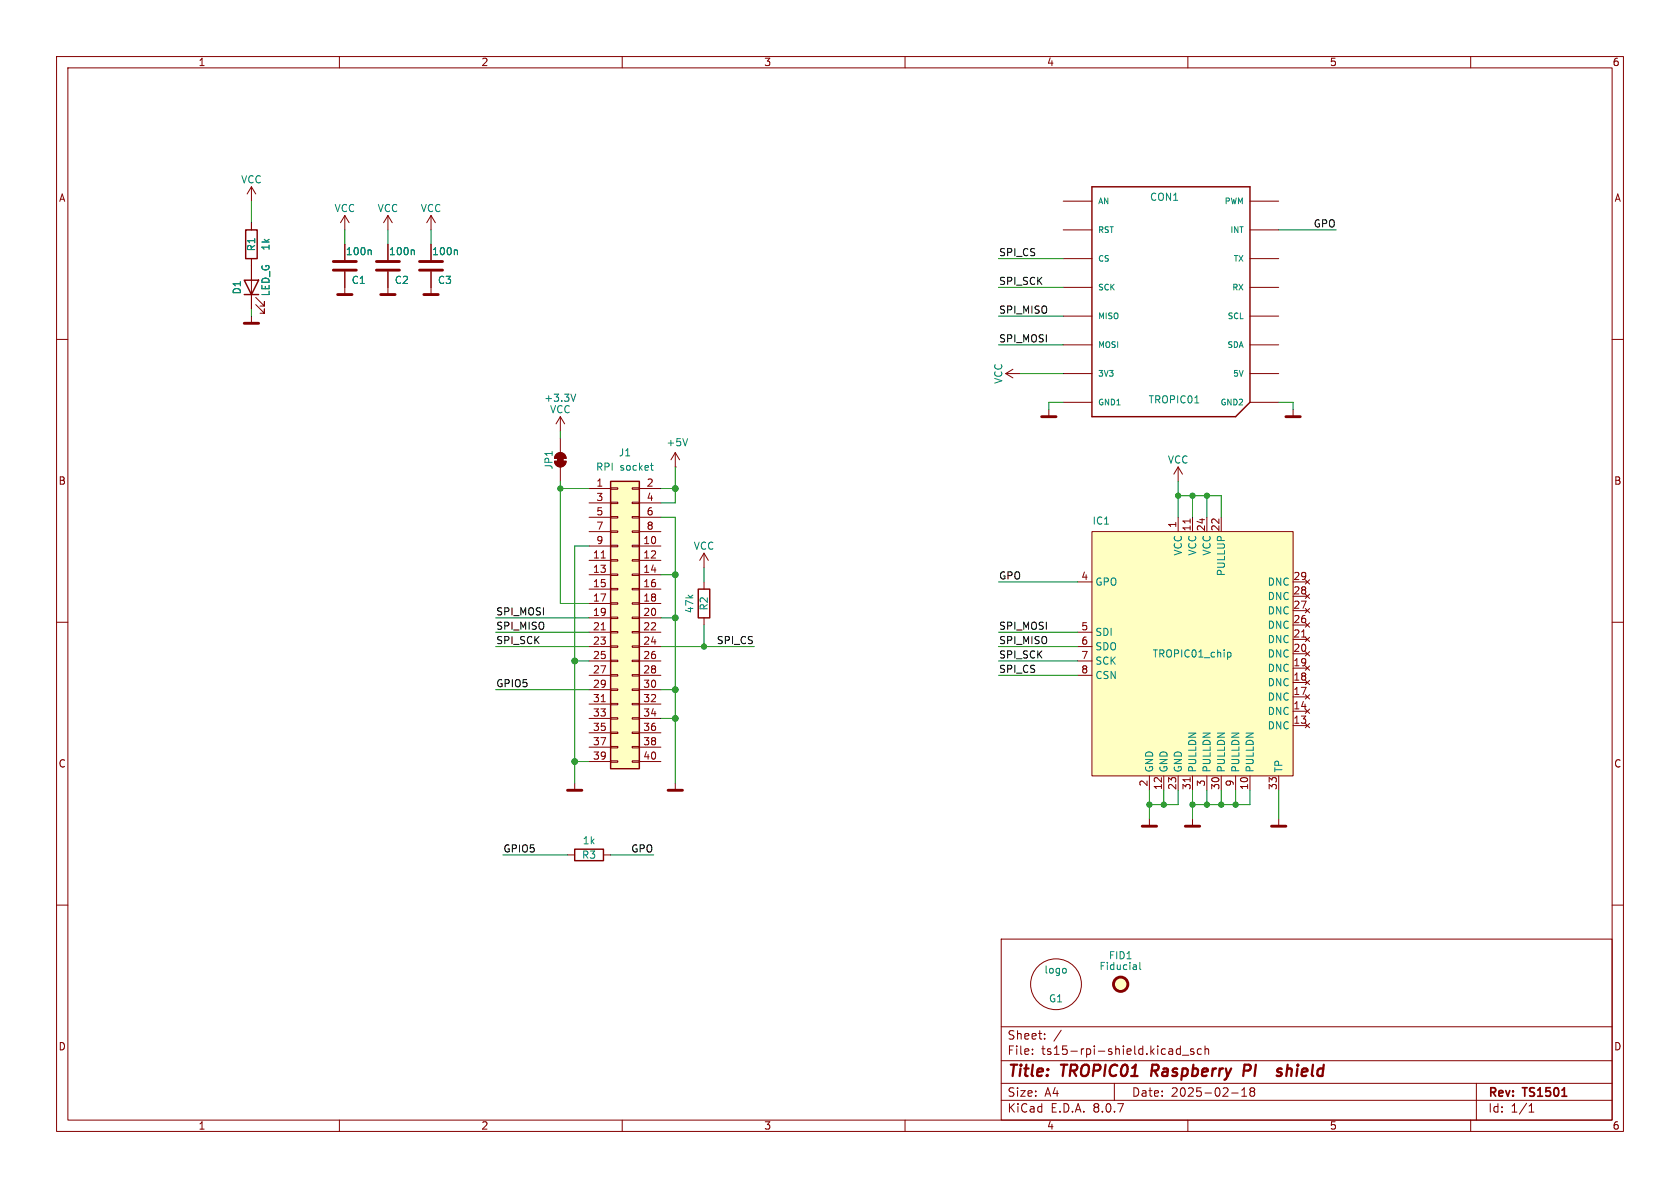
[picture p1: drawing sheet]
<svg xmlns="http://www.w3.org/2000/svg" width="297mm" height="210mm" viewBox="0 0 297 210" stroke-linecap="round" stroke-linejoin="round" font-family="sans-serif">
<g fill="none" stroke="#840000" stroke-width=".18">
<path d="M10 10h277v190h-277zM12 12h273v186h-273zM60 10v2M110 10v2M160 10v2M210 10v2M260 10v2M44.4 33v2.6M44.4 39.4v1.2M44.4 33l-.7 1.3M44.4 33l.8 1.3M76.2 38.1l-.8 1.3"/>
<path d="M76.2 38.1v2.5M76.2 38.1l.8 1.3M44.4 45.7v1.3M44.4 55.9v1.3M76.2 43.2v2.8M76.2 48v4.1M10 60h2M177.8 66l1.3 .8M177.8 66h2.5M179.1 65.3l-1.3 .7M185.4 72.4v1.3M285 60h2"/>
<path d="M119.4 82.6h.1M119.4 80l-.8 1.3M119.4 80v2.6M119.4 80l.7 1.3M208.3 82.6l-.8 1.2M208.3 82.6v2.5M208.3 82.6l.7 1.2M10 110h2M285 110h2M101.6 138.4v1.3M119.4 138.4v1.3M100.3 151.1h1.3"/>
<path d="M106.7 151.1h1.2M10 160h2M177 166h108v32h-108zM285 160h2M60 198v2M110 198v2M160 198v2M177 194.5h108M177 191.5h108M177 187.5h108M177 181.5h108M182.5 186.3v.1"/>
<path d="M182.5 185.5v.1M184.7 183.6v.1M184.7 182.8v.1M187.6 182.1l-1.3 2M197 191.5v3M208.7 184.9v1.5M208.7 185.5l-.5-.1-.2 .3v.4l.1 .2h.6M209 186.5h1.2M210 198v2M211 185.5l-.3-.1-.2 .2v.2l.5 .2v.3h-.5M212.4 185.5l-.4-.1-.3 .3v.4l.1 .2h.6M213 185.5l.2-.1 .4 .1 .1 .9"/>
<path d="M213 184.9v1.5M217.7 193.2h1.2M219.5 193.8h.9M219.5 192.7l.5-.4v1.5M221.2 192.9l-.2 .3v.5l.2 .1 .5-.1 .1-.2-.1-.4-.2-.2M221.2 192.9l-.2-.2 .2-.4 .5 .1 .1 .2-.3 .3M221.2 192.9h.3M260 198v2M261 191.5v6.5M270.3 196.6h.9M270.3 195.5l.4-.4v1.5"/>
</g>
<path d="M203.7 188.2l-.2 2M220.8 188.2h-.8l-.2 2M220.9 189.2l-1 .1M226.6 189a.49 .49 0 0 0-.8 .3l.1 .1 .6 .2 .1 .3-.3 .3-.6-.1M227.6 188.2l-.2 2M228.3 189a.57 .57 0 0 0-.8 .1" fill="none" stroke="#840000" stroke-width=".4"/>
<path d="M43.4 40.6h2.1v5.1h-2.1zM101.6 150.1h5.1v2h-5.1z" fill="none" stroke="#840000" stroke-width=".25"/>
<path d="M43.2 57.2h2.5M74.2 46.2h4M74.2 47.8h4M74.9 52.1h2.6M184.1 73.7h2.6M100.3 139.7h2.6M118.1 139.7h2.5" fill="none" stroke="#840000" stroke-width=".51"/>
<path d="M80.7 44.2l.2 .2v.6M121.6 77.5l-.5 1.3" fill="none" stroke="#008484" stroke-width=".18"/>
<path d="M193 94h35.6v43.2h-35.6z" fill="#ffffc2"/>
<g fill="none" stroke="#840000" stroke-width=".18">
<path d="M188 35.6h5M221 35.6h5.1M68.6 43.2v2.8M68.6 48v2.8M188 55.9h5M188 50.8h5M188 45.7h5M188 40.6h5M221 55.9h5.1M221 50.8h5.1M221 45.7h5.1M221 40.6h5.1"/>
<path d="M188 66h5M188 61h5M188 71.1h5M221 66h5.1M221 61h5.1M221 71.1h5.1M228.6 72.4v1.3M193 94h35.6v43.2h-35.6zM208.3 91.4v2.6M210.4 91.7v.8M210.8 91.4v2.6M213.4 91.4v2.6"/>
<path d="M215.9 91.4v2.6M190.5 102.9h2.5M190.5 111.8h2.5M190.5 114.3h2.5M190.5 116.8h2.5M190.5 119.4h2.5M228.6 118.1h2.5M228.6 115.6h2.5M228.6 113h2.5M228.6 110.5h2.5M228.6 108h2.5M228.6 105.4h2.5"/>
<path d="M228.6 102.9h2.5M230.1 112.6h.7M230.8 117.7l.7 .8M230.8 115.2l.7 .8M230.8 112.6l.7 .8M230.8 110.1l.7 .8M230.8 107.6l.7 .7M230.8 105l.7 .8M230.8 102.5l.7 .8M231.5 117.7l-.7 .8M231.5 115.2l-.7 .8M231.5 112.6l-.7 .8"/>
<path d="M231.5 110.1l-.7 .8M231.5 107.6l-.7 .7M231.5 105l-.7 .8M231.5 102.5l-.7 .8M203.2 137.2v2.5M205.7 137.2v2.5M208.3 137.2v2.5M210.4 137.5v.7M210.8 137.2v2.5M213.4 137.2v2.5M215.9 137.2v2.5M218.4 137.2v2.5"/>
<path d="M221 137.2v2.5M226.1 137.2v2.5M228.6 128.3h2.5M228.6 125.7h2.5M228.6 123.2h2.5M228.6 120.7h2.5M230.8 127.9l.7 .8M230.8 125.3l.7 .8M230.8 122.8l.7 .8M230.8 120.3l.7 .7M231.5 127.9l-.7 .8M231.5 125.3l-.7 .8"/>
<path d="M231.5 122.8l-.7 .8M231.5 120.3l-.7 .7M203.2 144.8v1.3M210.8 144.8v1.3M226.1 144.8v1.3"/>
<circle cx="186.7" cy="174" r="4.5"/>
</g>
<path d="M73.1 44.2l.1 .2v.6M211.2 71.2h.7M217 115.4l.4-.1 .2 .2-.1 .6h-.5M188.4 171.2l.1 .2-.1 .6M200.8 170.6l.1 .8M200.9 171.3l-.1 .1M200.9 170.9h-.1M201.5 170.1v1.1l.2 .2" fill="none" stroke="#008484" stroke-width=".18"/>
<g fill="none" stroke="#840000" stroke-width=".51">
<path d="M66.5 46.2h4.1M66.5 47.8h4.1M227.3 73.7h2.6M201.9 146.1h2.6M209.5 146.1h2.6M224.8 146.1h2.5"/>
<circle cx="198.1" cy="174" r="1.27"/>
</g>
<path d="M193 33h28v38.1l-2.6 2.6h-25.4z" fill="none" stroke="#840000" stroke-width=".25"/>
<circle cx="198.1" cy="174" r="1.27" fill="#ffffc2" stroke="#ffffc2" stroke-width=".18"/>
<path d="M107.9 85.1h5.1v50.8h-5.1z" fill="#ffffc2"/>
<g fill="none" stroke="#840000" stroke-width=".18">
<path d="M44.4 39.4v1.2M61 38.1v2.5M61 38.1l-.8 1.3M61 38.1l.7 1.3M68.6 38.1v2.5M68.6 38.1l-.8 1.3M68.6 38.1l.7 1.3M44.4 45.7v8.9M45.2 53.8l1.5 1.6v-.8v.8h-.7M45.2 52.6l1.5 1.5v-.8v.8h-.7M61 43.2v2.8M61 48v4.1"/>
<path d="M68.6 43.2v2.8M68.6 48v4.1M76.2 43.2v2.8M76.2 48v2.8M99.1 73.7v2.5M99.1 77.5v2.5M99.1 73.7l-.8 1.2M99.1 73.7l.7 1.2M98 81.5h2.1a1.02 1.02 0 0 1-1 1 1.02 1.02 0 0 1-1.1-1zM98.3 80.3a1.02 1.02 0 0 1 1.1-.2 1.02 1.02 0 0 1 .7 .9h-2.1zM99.1 82.6v2.5M104.1 86.4h3.8"/>
<path d="M104.1 96.5h3.8M104.1 99.1h3.8M104.1 88.9h3.8M104.1 91.4h3.8M104.1 94h3.8M106.3 98.6h.7M107.9 98.9h1.3v.3h-1.3zM107.9 96.4h1.3v.2h-1.3zM107.9 93.9h1.3v.2h-1.3zM107.9 91.3h1.3v.3h-1.3zM107.9 88.8h1.3v.2h-1.3zM107.9 86.2h1.3v.3h-1.3z"/>
<path d="M111.8 98.9h1.2v.3h-1.2zM111.8 96.4h1.2v.2h-1.2zM111.8 93.9h1.2v.2h-1.2zM111.8 91.3h1.2v.3h-1.2zM111.8 88.8h1.2v.2h-1.2zM111.8 86.2h1.2v.3h-1.2zM113 86.4h3.8M113 96.5h3.8M113 99.1h3.8M113 88.9h3.8M113 91.4h3.8M113 94h3.8"/>
<path d="M124.5 97.8l-.8 1.3M124.5 97.8v2.5M124.5 97.8l.7 1.3M104.1 101.6h3.8M104.1 104.1h3.8M104.1 106.7h3.8M104.1 109.2h3.8M104.1 111.8h3.8M104.1 114.3h3.8M104.1 116.8h3.8M104.1 119.4h3.8M106.3 111.3h.7"/>
<path d="M107.9 119.3h1.3v.2h-1.3zM107.9 116.7h1.3v.3h-1.3zM107.9 114.2h1.3v.2h-1.3zM107.9 111.6h1.3v.3h-1.3zM107.9 109.1h1.3v.2h-1.3zM107.9 106.6h1.3v.2h-1.3zM107.9 104h1.3v.3h-1.3zM107.9 101.5h1.3v.2h-1.3zM111.8 119.3h1.2v.2h-1.2zM111.8 116.7h1.2v.3h-1.2zM111.8 114.2h1.2v.2h-1.2zM111.8 111.6h1.2v.3h-1.2z"/>
<path d="M111.8 109.1h1.2v.2h-1.2zM111.8 106.6h1.2v.2h-1.2zM111.8 104h1.2v.3h-1.2zM111.8 101.5h1.2v.2h-1.2zM113 101.6h3.8M113 104.1h3.8M113 106.7h3.8M113 109.2h3.8M113 111.8h3.8M113 114.3h3.8M113 116.8h3.8M113 119.4h3.8"/>
<path d="M124.5 102.9v1.2M124.5 109.2v1.3M104.1 121.9h3.8M104.1 124.5h3.8M104.1 127h3.8M104.1 129.5h3.8M104.1 132.1h3.8M104.1 134.6h3.8M106.3 124h.7M107.9 134.5h1.3v.2h-1.3zM107.9 132h1.3v.2h-1.3zM107.9 129.4h1.3v.3h-1.3z"/>
<path d="M107.9 126.9h1.3v.2h-1.3zM107.9 124.3h1.3v.3h-1.3zM107.9 121.8h1.3v.2h-1.3zM111.8 134.5h1.2v.2h-1.2zM111.8 132h1.2v.2h-1.2zM111.8 129.4h1.2v.3h-1.2zM111.8 126.9h1.2v.2h-1.2zM111.8 124.3h1.2v.3h-1.2zM111.8 121.8h1.2v.2h-1.2zM113 121.9h3.8M113 124.5h3.8M113 127h3.8"/>
<path d="M113 129.5h3.8M113 132.1h3.8M113 134.6h3.8"/>
</g>
<path d="M43.2 49.5h2.5l-1.3 2.6zM43.2 52.1h2.5M107.9 85.1h5.1v50.8h-5.1zM123.4 104.1h2.1v5.1h-2.1z" fill="none" stroke="#840000" stroke-width=".25"/>
<path d="M65.4 44.2l.2 .2v.6M73.1 44.2l.1 .2v.6M80.7 44.2l.2 .2v.6M115 82.3h.5M115.2 83.1h.3" fill="none" stroke="#008484" stroke-width=".18"/>
<g fill="#840000" stroke="#840000" stroke-width=".18">
<path d="M98.6 80.8h1v1h-1z"/>
<path d="M98 81.5h2.1a1.02 1.02 0 0 1-1 1 1.02 1.02 0 0 1-1.1-1z"/>
<path d="M98.3 80.3a1.02 1.02 0 0 1 1.1-.2 1.02 1.02 0 0 1 .7 .9h-2.1z"/>
</g>
<path d="M58.9 46.2h4.1M58.9 47.8h4.1M59.7 52.1h2.5M67.3 52.1h2.5" fill="none" stroke="#840000" stroke-width=".51"/>
<path d="M101.8 69.7l-.4 1.2" fill="none" stroke="#0000c2" stroke-width=".18"/>
<g fill="none" stroke="#008400" stroke-width=".18">
<path d="M44.4 35.6v3.8M44.4 54.6v1.3M61 40.6v2.6M68.6 40.6v2.6M76.2 40.6v2.6M176.5 50.8h11.5M176.5 55.9h11.5M176.5 45.7h11.5M226.1 40.6h10.1M99.1 76.2v1.3M176.5 61h11.5M180.3 66h7.7"/>
<path d="M188 71.1h-2.6v1.3M226.1 71.1h2.5v1.3M99.1 86.4h5M99.1 85.1v21.6h5M104.1 96.5h-2.5v41.9M116.8 91.4h2.6v47M116.8 86.4h2.6M119.4 82.6v6.3h-2.6M208.3 87.6h7.6v3.8M208.3 85.1v6.3M210.8 87.6v3.8M213.4 87.6v3.8"/>
<path d="M87.6 109.2h16.5M87.6 114.3h16.5M87.6 111.8h16.5M101.6 116.8h2.5M116.8 109.2h2.6M116.8 114.3h16.5M116.8 101.6h2.6M124.5 100.3v2.6M124.5 110.5v3.8M176.5 114.3h14M176.5 102.9h14M176.5 111.8h14"/>
<path d="M176.5 116.8h14M176.5 119.4h14M87.6 121.9h16.5M101.6 134.6h2.5M116.8 127h2.6M116.8 121.9h2.6M203.2 139.7v5.1M205.7 139.7v2.5M208.3 139.7v2.5h-5.1M210.8 139.7v5.1M213.4 139.7v2.5M215.9 139.7v2.5"/>
<path d="M218.4 139.7v2.5M221 139.7v2.5h-10.2M226.1 139.7v5.1M88.9 151.1h11.4M107.9 151.1h7.7"/>
</g>
<g fill="#008400" stroke="#008400" stroke-width=".18">
<circle cx="119.4" cy="101.6" r=".51"/>
<circle cx="119.4" cy="109.2" r=".51"/>
<circle cx="124.5" cy="114.3" r=".46"/>
<circle cx="119.4" cy="86.4" r=".51"/>
<circle cx="208.3" cy="87.6" r=".46"/>
<circle cx="210.8" cy="87.6" r=".46"/>
<circle cx="218.4" cy="142.2" r=".46"/>
<circle cx="213.4" cy="87.6" r=".46"/>
<circle cx="119.4" cy="121.9" r=".51"/>
<circle cx="119.4" cy="127" r=".51"/>
<circle cx="101.6" cy="116.8" r=".51"/>
<circle cx="101.6" cy="134.6" r=".51"/>
<circle cx="99.1" cy="86.4" r=".46"/>
<circle cx="210.8" cy="142.2" r=".46"/>
<circle cx="205.7" cy="142.2" r=".46"/>
<circle cx="213.4" cy="142.2" r=".46"/>
<circle cx="215.9" cy="142.2" r=".46"/>
<circle cx="203.2" cy="142.2" r=".46"/>
</g>
<g font-size="2.8" fill="#840000">
<text x="178" y="190.9">Title:</text>
<text x="187.7" y="190.9">TROPIC01</text>
<text x="204.4" y="190.9">Raspberry</text>
<text x="221.4" y="190.9">PI</text>
<text x="229" y="190.9">shield</text>
</g>
<g font-size="2.1" fill="#840000">
<text x="178" y="184">Sheet:</text>
<text x="178" y="186.7">File:</text>
<text x="184.1" y="186.7">ts15-rpi-shield.kicad_sch</text>
<text x="178" y="196.9">KiCad</text>
<text x="178" y="194.1">Size:</text>
<text x="184.7" y="194.1">A4</text>
<text x="185.7" y="196.9">E.D.A.</text>
<text x="193.3" y="196.9">8.0.7</text>
<text x="200" y="194.1">Date:</text>
<text x="207" y="194.1">2025-02-18</text>
<text x="263" y="194.3">Rev:</text>
<text x="263" y="196.9">Id:</text>
<text x="267.1" y="196.9">1/1</text>
<text x="269.4" y="194.3">TS1501</text>
</g>
<g font-size="1.8" fill="#840000">
<text x="35" y="11.9">1</text>
<text x="85" y="11.9">2</text>
<text x="135" y="11.9">3</text>
<text x="185" y="11.9">4</text>
<text x="235" y="11.9">5</text>
<text x="285" y="11.9">6</text>
<text x="10.3" y="35.9">A</text>
<text x="285.3" y="35.9">A</text>
<text x="10.3" y="85.9">B</text>
<text x="105.3" y="86.1">1</text>
<text x="105.3" y="88.6">3</text>
<text x="114.2" y="86.1">2</text>
<text x="114.2" y="88.6">4</text>
<text x="285.3" y="85.9">B</text>
<text x="105.3" y="91.2">5</text>
<text x="105.3" y="93.7">7</text>
<text x="114.2" y="91.2">6</text>
<text x="114.2" y="93.7">8</text>
<text x="208" y="93.4" transform="rotate(-90 208 93.4)">1</text>
<text x="210.6" y="94" transform="rotate(-90 210.6 94)">11</text>
<text x="213.1" y="94" transform="rotate(-90 213.1 94)">24</text>
<text x="215.6" y="94" transform="rotate(-90 215.6 94)">22</text>
<text x="104.7" y="98.8">11</text>
<text x="104.7" y="101.3">13</text>
<text x="105.3" y="96.3">9</text>
<text x="113.6" y="96.3">10</text>
<text x="113.6" y="98.8">12</text>
<text x="113.6" y="101.3">14</text>
<text x="104.7" y="103.9">15</text>
<text x="104.7" y="106.4">17</text>
<text x="113.6" y="103.9">16</text>
<text x="113.6" y="106.4">18</text>
<text x="191.1" y="102.6">4</text>
<text x="228.6" y="107.7">27</text>
<text x="228.6" y="105.2">28</text>
<text x="228.6" y="102.6">29</text>
<text x="104.7" y="109">19</text>
<text x="104.7" y="111.5">21</text>
<text x="113.6" y="109">20</text>
<text x="113.6" y="111.5">22</text>
<text x="191.1" y="111.5">5</text>
<text x="228.6" y="112.8">21</text>
<text x="228.6" y="110.2">26</text>
<text x="104.7" y="114">23</text>
<text x="104.7" y="116.6">25</text>
<text x="104.7" y="119.1">27</text>
<text x="113.6" y="114">24</text>
<text x="113.6" y="116.6">26</text>
<text x="113.6" y="119.1">28</text>
<text x="191.1" y="114">6</text>
<text x="191.1" y="116.6">7</text>
<text x="191.1" y="119.1">8</text>
<text x="228.6" y="117.9">19</text>
<text x="228.6" y="115.3">20</text>
<text x="104.7" y="121.7">29</text>
<text x="104.7" y="124.2">31</text>
<text x="113.6" y="121.7">30</text>
<text x="113.6" y="124.2">32</text>
<text x="228.6" y="125.5">14</text>
<text x="228.6" y="122.9">17</text>
<text x="228.6" y="120.4">18</text>
<text x="104.7" y="126.7">33</text>
<text x="104.7" y="129.3">35</text>
<text x="104.7" y="131.8">37</text>
<text x="113.6" y="126.7">34</text>
<text x="113.6" y="129.3">36</text>
<text x="113.6" y="131.8">38</text>
<text x="228.6" y="128">13</text>
<text x="10.3" y="135.9">C</text>
<text x="104.7" y="134.4">39</text>
<text x="113.6" y="134.4">40</text>
<text x="285.3" y="135.9">C</text>
<text x="202.9" y="139.1" transform="rotate(-90 202.9 139.1)">2</text>
<text x="205.5" y="139.7" transform="rotate(-90 205.5 139.7)">12</text>
<text x="208" y="139.7" transform="rotate(-90 208 139.7)">23</text>
<text x="210.6" y="139.7" transform="rotate(-90 210.6 139.7)">31</text>
<text x="213.1" y="139.1" transform="rotate(-90 213.1 139.1)">3</text>
<text x="215.6" y="139.7" transform="rotate(-90 215.6 139.7)">30</text>
<text x="218.2" y="139.1" transform="rotate(-90 218.2 139.1)">9</text>
<text x="220.7" y="139.7" transform="rotate(-90 220.7 139.7)">10</text>
<text x="225.8" y="139.7" transform="rotate(-90 225.8 139.7)">33</text>
<text x="10.3" y="185.9">D</text>
<text x="285.3" y="185.9">D</text>
<text x="35" y="199.9">1</text>
<text x="85" y="199.9">2</text>
<text x="135" y="199.9">3</text>
<text x="185" y="199.9">4</text>
<text x="235" y="199.9">5</text>
<text x="285" y="199.9">6</text>
</g>
<g font-size="1.8" fill="#008484">
<text x="42.5" y="32.6">VCC</text>
<text x="203.2" y="35.7">CON1</text>
<text x="59" y="37.7">VCC</text>
<text x="66.7" y="37.7">VCC</text>
<text x="74.3" y="37.7">VCC</text>
<text x="45.3" y="44.5" transform="rotate(-90 45.3 44.5)">R1</text>
<text x="47.9" y="44.4" transform="rotate(-90 47.9 44.4)">1k</text>
<text x="61" y="45.3">100n</text>
<text x="68.7" y="45.3">100n</text>
<text x="76.3" y="45.3">100n</text>
<text x="42.8" y="52.1" transform="rotate(-90 42.8 52.1)">D1</text>
<text x="47.9" y="52.5" transform="rotate(-90 47.9 52.5)">LED_G</text>
<text x="62.1" y="50.4">C1</text>
<text x="69.7" y="50.4">C2</text>
<text x="77.3" y="50.4">C3</text>
<text x="177.4" y="68" transform="rotate(-90 177.4 68)">VCC</text>
<text x="203" y="71.5">TROPIC01</text>
<text x="97.1" y="73.3">VCC</text>
<text x="97.9" y="83.1" transform="rotate(-90 97.9 83.1)">JP1</text>
<text x="105.3" y="83.4">RPI</text>
<text x="109.3" y="80.9">J1</text>
<text x="109.6" y="83.4">socket</text>
<text x="117.7" y="79.1">+5V</text>
<text x="206.4" y="82.1">VCC</text>
<text x="193" y="92.9">IC1</text>
<text x="122.5" y="97.4">VCC</text>
<text x="209.1" y="98.3" transform="rotate(-90 209.1 98.3)">VCC</text>
<text x="211.7" y="98.3" transform="rotate(-90 211.7 98.3)">VCC</text>
<text x="214.2" y="98.3" transform="rotate(-90 214.2 98.3)">VCC</text>
<text x="216.8" y="101.9" transform="rotate(-90 216.8 101.9)">PULLUP</text>
<text x="193.5" y="103.7">GPO</text>
<text x="224" y="106.3">DNC</text>
<text x="224" y="103.7">DNC</text>
<text x="122.8" y="108.5" transform="rotate(-90 122.8 108.5)">47k</text>
<text x="125.3" y="108" transform="rotate(-90 125.3 108)">R2</text>
<text x="193.5" y="112.6">SDI</text>
<text x="224" y="113.9">DNC</text>
<text x="224" y="111.4">DNC</text>
<text x="224" y="108.8">DNC</text>
<text x="193.5" y="115.2">SDO</text>
<text x="193.5" y="117.7">SCK</text>
<text x="203.7" y="116.4">TROPIC01_chip</text>
<text x="224" y="119">DNC</text>
<text x="224" y="116.4">DNC</text>
<text x="193.5" y="120.2">CSN</text>
<text x="224" y="124.1">DNC</text>
<text x="224" y="121.5">DNC</text>
<text x="224" y="129.1">DNC</text>
<text x="224" y="126.6">DNC</text>
<text x="204.1" y="136.7" transform="rotate(-90 204.1 136.7)">GND</text>
<text x="206.6" y="136.7" transform="rotate(-90 206.6 136.7)">GND</text>
<text x="209.1" y="136.7" transform="rotate(-90 209.1 136.7)">GND</text>
<text x="211.7" y="136.7" transform="rotate(-90 211.7 136.7)">PULLDN</text>
<text x="214.2" y="136.7" transform="rotate(-90 214.2 136.7)">PULLDN</text>
<text x="216.8" y="136.7" transform="rotate(-90 216.8 136.7)">PULLDN</text>
<text x="219.3" y="136.7" transform="rotate(-90 219.3 136.7)">PULLDN</text>
<text x="221.8" y="136.7" transform="rotate(-90 221.8 136.7)">PULLDN</text>
<text x="226.9" y="136.7" transform="rotate(-90 226.9 136.7)">TP</text>
<text x="102.9" y="149.5">1k</text>
<text x="102.8" y="152">R3</text>
<text x="184.5" y="172.3">logo</text>
<text x="194.3" y="171.7">Fiducial</text>
<text x="195.9" y="169.8">FID1</text>
<text x="185.3" y="177.4">G1</text>
</g>
<g font-size="1.8">
<text x="232.1" y="40.3">GPO</text>
<text x="176.5" y="45.4">SPI_CS</text>
<text x="176.5" y="50.5">SPI_SCK</text>
<text x="176.5" y="55.5">SPI_MISO</text>
<text x="176.5" y="60.6">SPI_MOSI</text>
<text x="176.5" y="102.5">GPO</text>
<text x="87.6" y="114">SPI_SCK</text>
<text x="87.6" y="108.9">SPI_MOSI</text>
<text x="87.6" y="111.4">SPI_MISO</text>
<text x="126.6" y="114">SPI_CS</text>
<text x="176.5" y="114">SPI_MISO</text>
<text x="176.5" y="111.4">SPI_MOSI</text>
<text x="176.5" y="119">SPI_CS</text>
<text x="176.5" y="116.5">SPI_SCK</text>
<text x="87.6" y="121.6">GPIO5</text>
<text x="88.9" y="150.8">GPIO5</text>
<text x="111.5" y="150.8">GPO</text>
</g>
<text font-size="1.8" fill="#0000c2" x="96.1" y="71.2">+3.3V</text>
<g font-size="1.4" fill="#008484">
<text x="194.1" y="36.3">AN</text>
<text x="194.1" y="41.4">RST</text>
<text x="216.4" y="36.3">PWM</text>
<text x="217.4" y="41.4">INT</text>
<text x="194.1" y="46.5">CS</text>
<text x="218" y="46.5">TX</text>
<text x="194.1" y="51.5">SCK</text>
<text x="217.7" y="51.5">RX</text>
<text x="194.1" y="56.6">MISO</text>
<text x="216.9" y="56.6">SCL</text>
<text x="194.1" y="61.7">MOSI</text>
<text x="216.9" y="61.7">SDA</text>
<text x="194.1" y="66.8">3V3</text>
<text x="194.1" y="71.9">GND1</text>
<text x="215.6" y="71.9">GND2</text>
<text x="217.9" y="66.8">5V</text>
</g>
</svg>
